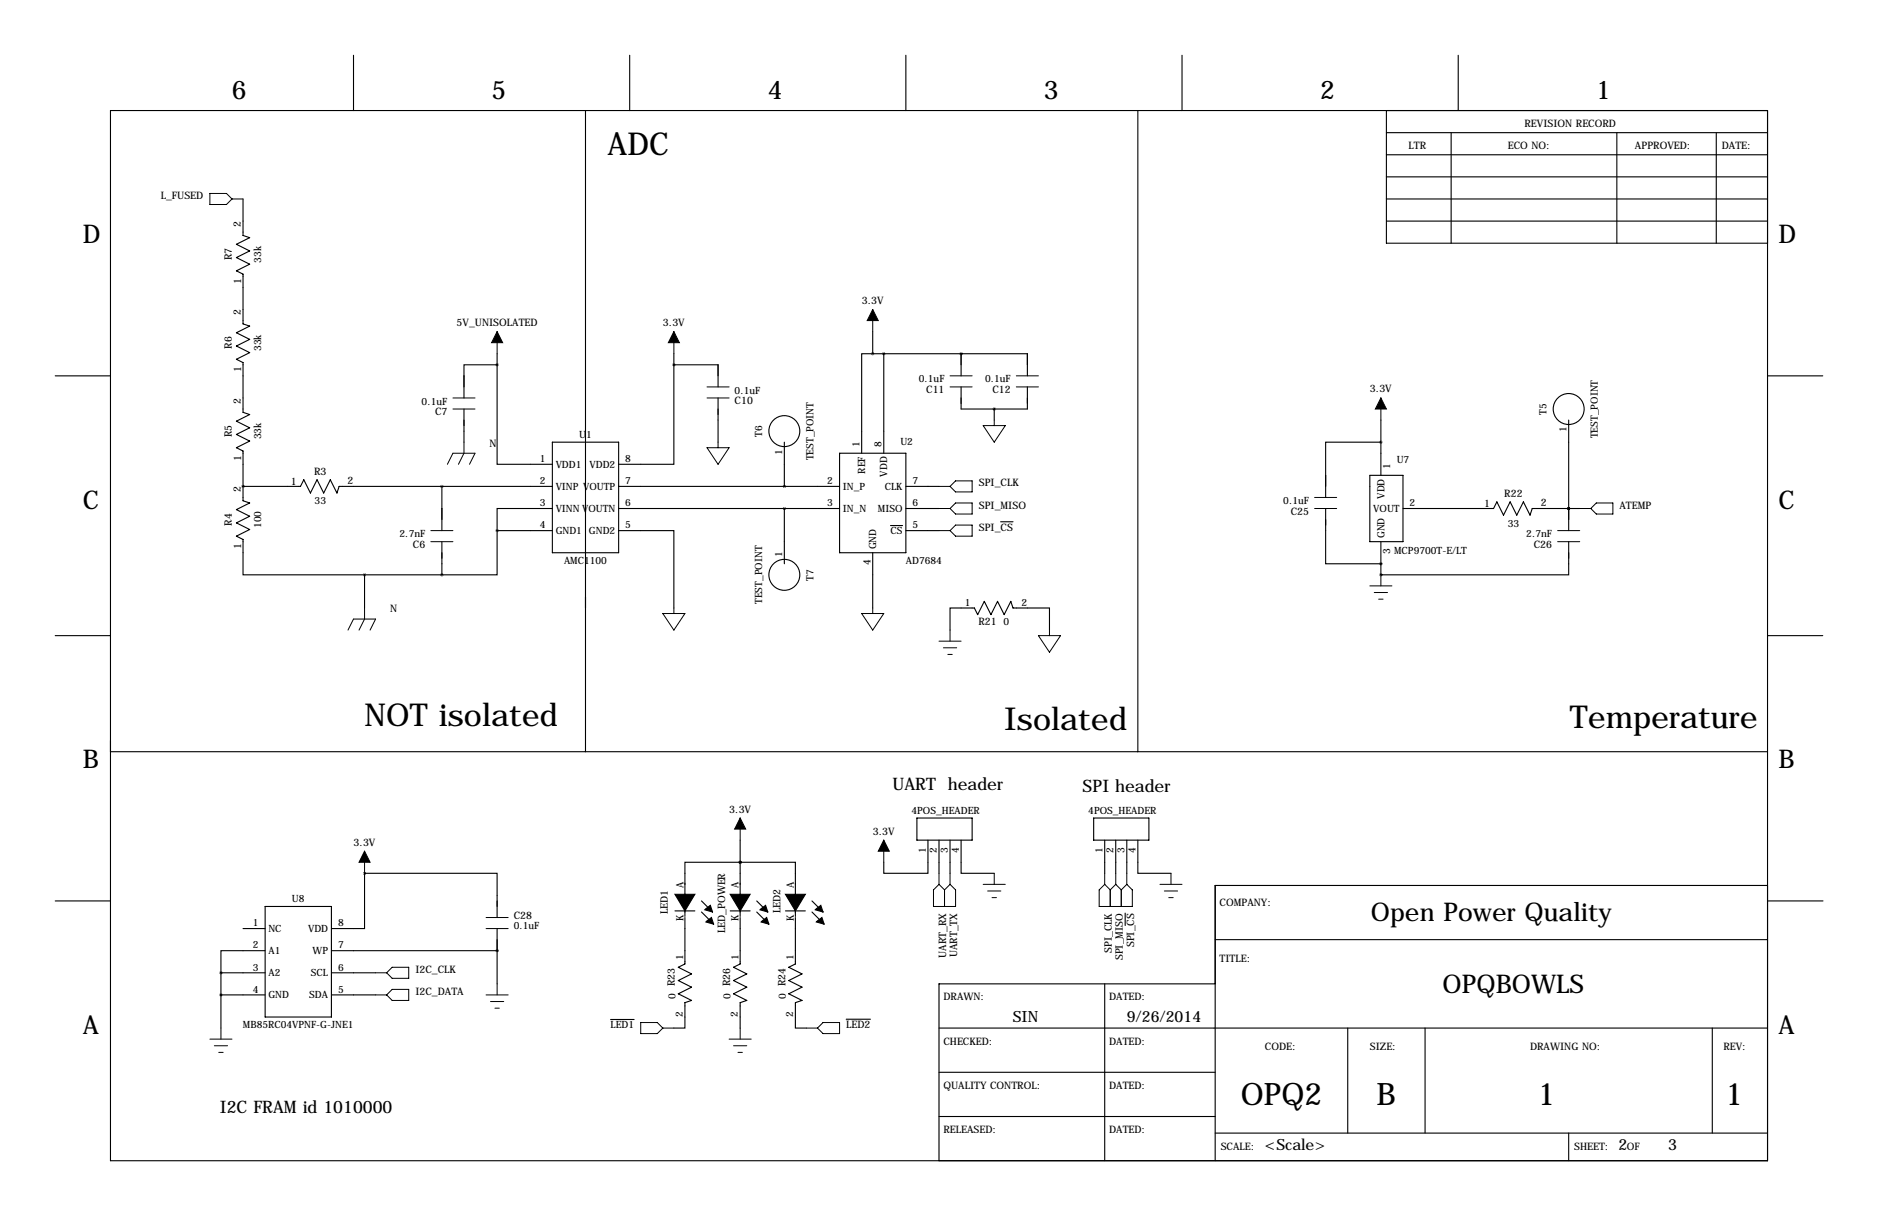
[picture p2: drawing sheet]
<svg xmlns="http://www.w3.org/2000/svg" width="432mm" height="279mm" viewBox="0 0 432 279" stroke-linecap="round" stroke-linejoin="round" font-family="sans-serif">
<g fill="none" stroke="#000" stroke-width=".25">
<path d="M81.3 12.7v12.7M144.8 12.7v12.7M208.3 12.7v12.7M271.8 12.7v12.7M335.3 12.7v12.7M25.4 25.4h381v241.3h-381zM134.6 25.4v147.3M261.6 25.4v147.3M318.8 30.5h87.6M318.8 35.6h87.6M318.8 25.4v30.5h87.6M333.7 30.5v25.4"/>
<path d="M371.8 30.5v25.4M394.6 30.5v25.4M55.9 45.7v8.4l1.5 .5-3 1.5 3 1.6-3 1.5 3 1.5-3 1.5 1.5 .8v11.4l1.5 .5-3 1.6 3 1.5-3 1.5 3 1.5-3 1.5 1.5 .8v11.4l1.5 .5-3 1.6 3 1.5-3 1.5 3 1.5-3 1.6 1.5 .7v11.5l1.5 .5-3 1.5 3 1.5-3 1.5 3 1.6-3 1.5 1.5 .8v8.1h27.9M318.8 45.7h87.6M318.8 50.8h87.6M318.8 40.6h87.6M200.7 76.2v5.1M12.7 86.4h12.7M106.7 94v7.6M114.3 83.8v22.9h12.7M114.3 83.8h-7.6v7.6M114.3 81.3v2.5"/>
<path d="M154.9 83.8v22.9h-12.7M154.9 83.8h10.2v5.1M154.9 81.3v2.5M165.1 91.4v10.2M200.7 81.3h-2.6v22.8M200.7 81.3h35.5v5.1M203.2 81.3v22.8M221 81.3h.1M221 81.3v5.1M221 88.9v5.1h15.2v-5.1M228.6 94v2.5M317.5 96.5v12.7"/>
<path d="M360.7 96.5v25.4M406.4 86.4h12.7M55.9 111.8h.1M55.9 111.8h13.2l.7-1.6 1.6 3.1 1.5-3.1 1.5 3.1 1.5-3.1 1.6 3.1 .5-1.5h49M101.6 111.8v10.1M127 116.8h-12.7v5.1M127 101.6h15.2v25.4h-15.2zM142.2 111.8h50.8M142.2 116.8h50.8M180.3 101.6v10.2M180.3 116.8v12.7M193 104.1h15.3v22.9h-15.3z"/>
<path d="M208.3 111.8h7.6M208.3 116.8h7.6M230.1 119.9h2.8M304.8 116.8v12.7h12.7M315 109.2h7.6v15.3h-7.6zM317.5 101.6h-12.7v12.7M322.6 116.8h20.8l.8-1.5 1.5 3.1 1.5-3.1 1.5 3.1 1.6-3.1 1.5 3.1 .5-1.6h10.9M360.7 116.8h.1M83.8 132.1h17.8M83.8 132.1v7.6M101.6 124.5v7.6M114.3 121.9v10.2h-12.7"/>
<path d="M114.3 121.9h12.7M142.2 121.9h12.7v17.8M200.7 127v12.7M204.8 120.8h2.7M208.3 121.9h7.6M317.5 129.5h.1M317.5 132.1h.1M317.5 124.5v7.6M360.7 124.5v7.6h-43.2M12.7 146h12.7M218.4 144.8v-5.1h5.6l.8 1.5 1.5-3 1.5 3 1.6-3 1.5 3 1.5-3 .5 1.5h8.4v5.1M406.4 146h12.7"/>
<path d="M25.4 172.7h381M170.2 198.1h12.7v12.5M170.2 198.1h-12.7v12.5M170.2 198.1h.1M170.2 193v17.6M210.8 188h12.7v5h-12.7zM213.4 193v7.7h-10.2v-2.6M215.9 193v7.7M218.4 193v7.7M221 193v7.7h7.6M251.5 188h12.7v5h-12.7zM254 193v7.7"/>
<path d="M256.5 193v7.7M259.1 193v7.7M261.6 193v7.7h7.6M12.7 207h12.7M55.9 213.4h5.1M61 218.4h-10.2v5.1M61 208.3h15.2v25.4h-15.2zM76.2 218.4h38.1M83.8 200.7v12.7h-7.6M83.8 200.7h.1M83.8 200.7h30.5v10.1M114.3 218.4h.1"/>
<path d="M114.3 213.4v12.7M155.2 209.3h4.6M157.5 210.8v10.7l-1.5 .7 3 1.6-3 1.5 3 1.5-3 1.5 3 1.6-1.5 .5v5.8h-2.6M161.3 207l2.5 2.5M161.3 209.5l2.5 2.6M167.9 209.3h4.6M170.2 210.8v10.7l-1.5 .7 3 1.6-3 1.5 3 1.5-3 1.5 3 1.6-1.5 .5v5.8M174 207l2.5 2.5M174 209.5l2.5 2.6M180.6 209.3h4.6M182.9 210.8v10.7l-1.5 .7 3 1.6-3 1.5 3 1.5-3 1.5 3 1.6-1.5 .5v5.8h2.5M186.7 207l2.5 2.5"/>
<path d="M186.7 209.5l2.5 2.6M258.7 209.8v2.9M279.4 215.9h127M406.4 203.5h-127v63.2M406.5 207h12.7M50.8 223.5h10.2M50.8 228.6h10.2M50.8 223.5v12.7M76.2 223.5h10.2M76.2 228.6h10.2M140.4 234.2h5.4M194.6 234.2h5.5"/>
<path d="M215.9 236.2h190.5M254 226.1v40.6M279.4 226.1h-63.5v40.6M309.9 236.2v24.1M327.7 236.2v24.1M393.7 236.2v24.1M215.9 246.4h63.5M215.9 256.5h63.5M279.4 260.3h127M360.7 260.3v6.4"/>
<circle cx="180.3" cy="99.1" r="3.6"/>
<circle cx="360.7" cy="94" r="3.6"/>
<circle cx="180.3" cy="132.1" r="3.6"/>
</g>
<g fill="none" stroke="#000" stroke-width=".23">
<path d="M48.3 44.4h3.8l1.2 1.3-1.2 1.3h-3.8zM53.3 45.7h2.6M114.3 76.2v5.1M154.9 76.2v5.1M200.7 71.1v5.1M104.1 94h5.1M104.1 91.4h5.1M162.6 91.4h5M162.6 88.9h5M218.4 88.9h5.1M218.4 86.4h5.1M226.1 97.8h5l-2.5 3.8z"/>
<path d="M228.6 96.5v1.3M233.7 88.9h5.1M233.7 86.4h5.1M317.5 91.4v5.1M102.9 106.7l1.2-2.6h5.1l-1.3 2.6M106.7 101.6v2.5l-1.3 2.6M162.6 102.9h5l-2.5 3.8zM165.1 101.6v1.3M215.9 116.8h2.5M215.9 111.8h2.5M219.7 110.5h3.8v2.5h-3.8l-1.3-1.2zM219.7 115.6h3.8v2.5h-3.8l-1.3-1.3z"/>
<path d="M302.3 116.8h5M302.3 114.3h5M363.2 116.8h2.6M367 115.6h3.8v2.5h-3.8l-1.2-1.3zM83.8 139.7v2.5l-1.3 2.6M99.1 124.5h5M99.1 121.9h5M154.9 139.7v1.3M200.7 139.7v1.3M215.9 121.9h2.5M219.7 120.7h3.8v2.5h-3.8l-1.3-1.3zM315 134.6h5"/>
<path d="M316 136.1h3M317 137.7h1M317.5 132.1v2.5M358.1 124.5h5.1M358.1 121.9h5.1M80 144.8l1.3-2.6h5.1l-1.3 2.6M152.4 141h5.1l-2.6 3.8zM198.1 141h5.1l-2.5 3.8zM215.9 147.3h5.1M216.9 148.8h3.1M217.9 150.4h1M218.4 144.8v2.5"/>
<path d="M238.8 146h5l-2.5 3.9zM241.3 144.8v1.2M83.8 195.6v5.1M170.2 188v5M203.2 193v5.1M111.8 210.8h5M111.8 213.4h5M215.9 200.7v2.5M215.9 203.2l-1.3 1.3v3.8h5.1v-3.8l-1.3-1.3M215.9 203.2l1.3 1.3M217.2 204.5v3.8M218.4 200.7v2.5"/>
<path d="M218.4 203.2l-1.2 1.3M226.1 203.2h5M227.1 204.7h3M228.1 206.2h1M228.6 200.7v2.5M254 203.2l-1.3 1.3v3.8h7.6v-3.8l-1.2-1.3M254 200.7v2.5M254 203.2l1.3 1.3M255.3 204.5v3.8M256.5 200.7v2.5M256.5 203.2l1.3 1.3M256.5 203.2l-1.2 1.3"/>
<path d="M257.8 204.5v3.8M259.1 200.7v2.5M259.1 203.2l-1.3 1.3M266.7 203.2h5.1M267.7 204.7h3.1M268.7 206.2h1M269.2 200.7v2.5M48.3 238.8h5M50.8 236.2v2.6M86.4 228.6h2.5M86.4 223.5h2.5M88.9 228.6l1.3-1.3h3.8v2.6h-3.8z"/>
<path d="M88.9 223.5l1.3-1.3h3.8v2.6h-3.8zM111.8 228.6h5M112.8 230.1h3M113.8 231.6h1M114.3 226.1v2.5M147.3 234.9h3.8l1.3 1.3-1.3 1.3h-3.8zM152.4 236.2h2.5M167.6 238.8h5.1M170.2 236.2v2.6M185.4 236.2h2.6M188 236.2l1.2-1.3h3.8v2.6h-3.8zM49.3 240.3h3"/>
<path d="M50.3 241.8h1M168.7 240.3h3M169.7 241.8h1"/>
</g>
<path d="M155.2 205.5h2.3v3.8zM157.5 205.5h2.3l-2.3 3.8zM162.3 208.8l1-.8 .5 1.5-1.7-.5zM162.3 211.8l1.3-1 .5 1.5zM167.9 205.5h2.3v3.8zM170.2 205.5h2.3l-2.3 3.8zM174.8 209l1.2-1 .5 1.5zM175 211.8l1.3-1 .5 1.5zM180.6 205.5h2.3v3.8zM182.9 205.5h2.3l-2.3 3.8zM187.5 209l1.2-1 .5 1.5zM188 211.6l1-.8 .5 1.5-1.8-.5z" fill="#000" stroke="#000" stroke-width=".25"/>
<path d="M114.3 76.2l1.3 2.5h-2.6zM154.9 76.2l1.3 2.5h-2.5zM200.7 71.1l1.2 2.6h-2.5zM317.5 91.4l1.3 2.6h-2.6zM83.8 195.6l1.3 2.5h-2.6zM170.2 188l1.2 2.5h-2.5zM203.2 193l1.3 2.6h-2.6z" fill="#000" stroke="#000" stroke-width=".23"/>
<path d="M200.6 81.3a.05 .05 0 0 0 .1 0 .05 .05 0 0 0-.1 0zM154.9 83.8a.05 .05 0 0 0 .1 0 .05 .05 0 0 0-.1 0zM180.3 116.8a.05 .05 0 0 0 .1 0 .05 .05 0 0 0-.1 0zM180.3 111.8a.05 .05 0 0 0 .1 0 .05 .05 0 0 0-.1 0z" fill="#000" stroke="#000" stroke-width=".63"/>
<g font-size="7.3">
<text x="139.7" y="35.6">ADC</text>
<text x="83.8" y="166.9">NOT isolated</text>
<text x="230.9" y="167.6">Isolated</text>
<text x="360.9" y="167.4">Temperature</text>
</g>
<g font-size="7.1">
<text x="285.3" y="254">OPQ2</text>
<text x="316.5" y="254">B</text>
<text x="353.6" y="254">1</text>
<text x="396.7" y="254">1</text>
</g>
<g font-size="5.9">
<text x="53.3" y="22.9">6</text>
<text x="113" y="22.9">5</text>
<text x="176.5" y="22.9">4</text>
<text x="240" y="22.9">3</text>
<text x="303.5" y="22.9">2</text>
<text x="367" y="22.9">1</text>
<text x="19" y="55.9">D</text>
<text x="408.9" y="55.9">D</text>
<text x="19" y="116.8">C</text>
<text x="408.9" y="116.8">C</text>
<text x="19" y="176.5">B</text>
<text x="408.9" y="176.5">B</text>
<text x="315.2" y="211.6">Open Power Quality</text>
<text x="331.7" y="228.1">OPQBOWLS</text>
<text x="19" y="237.5">A</text>
<text x="408.9" y="237.5">A</text>
</g>
<g font-size="4">
<text x="205.2" y="181.6">UART header</text>
<text x="248.9" y="181.9">SPI header</text>
<text x="50.5" y="255.8">I2C FRAM id 1010000</text>
</g>
<g font-size="3.6">
<text x="232.8" y="234.9">SIN</text>
<text x="259.1" y="234.9">9/26/2014</text>
<text x="290.8" y="264.1">&lt;Scale&gt;</text>
<text x="372.1" y="264.1">2</text>
<text x="383.5" y="264.1">3</text>
</g>
<g font-size="2.4">
<text x="350.5" y="29.2">REVISION RECORD</text>
<text x="323.8" y="34.3">LTR</text>
<text x="346.7" y="34.3">ECO NO:</text>
<text x="375.9" y="34.3">APPROVED:</text>
<text x="395.9" y="34.3">DATE:</text>
<text x="37" y="45.7">L_FUSED</text>
<text x="55.4" y="52.2" transform="rotate(-90 55.4 52.2)">2</text>
<text x="53.3" y="59.8" transform="rotate(-90 53.3 59.8)">R7</text>
<text x="55.5" y="65.2" transform="rotate(-90 55.5 65.2)">1</text>
<text x="198.1" y="69.8">3.3V</text>
<text x="55.4" y="72.5" transform="rotate(-90 55.4 72.5)">2</text>
<text x="105" y="74.9">5V_UNISOLATED</text>
<text x="152.4" y="74.9">3.3V</text>
<text x="53.3" y="80.2" transform="rotate(-90 53.3 80.2)">R6</text>
<text x="55.5" y="85.5" transform="rotate(-90 55.5 85.5)">1</text>
<text x="55.4" y="92.8" transform="rotate(-90 55.4 92.8)">2</text>
<text x="100" y="95.4">C7</text>
<text x="168.9" y="92.8">C10</text>
<text x="213" y="90.3">C11</text>
<text x="228.2" y="90.3">C12</text>
<text x="315" y="90.2">3.3V</text>
<text x="53.3" y="100.5" transform="rotate(-90 53.3 100.5)">R5</text>
<text x="55.5" y="105.8" transform="rotate(-90 55.5 105.8)">1</text>
<text x="112.6" y="102.6">N</text>
<text x="55.4" y="113.1" transform="rotate(-90 55.4 113.1)">2</text>
<text x="66.9" y="111.4">1</text>
<text x="72.2" y="109.2">R3</text>
<text x="79.9" y="111.3">2</text>
<text x="225" y="111.8">SPI_CLK</text>
<text x="225" y="116.8">SPI_MISO</text>
<text x="296.8" y="118.2">C25</text>
<text x="341.2" y="116.4">1</text>
<text x="345.9" y="114.3">R22</text>
<text x="354.2" y="116.3">2</text>
<text x="372.4" y="116.8">ATEMP</text>
<text x="53.3" y="120.8" transform="rotate(-90 53.3 120.8)">R4</text>
<text x="94.9" y="125.9">C6</text>
<text x="225" y="121.9">SPI_CS</text>
<text x="352.7" y="125.9">C26</text>
<text x="55.5" y="126.1" transform="rotate(-90 55.5 126.1)">1</text>
<text x="89.7" y="140.7">N</text>
<text x="225" y="143.6">R21</text>
<text x="167.7" y="186.7">3.3V</text>
<text x="200.7" y="191.8">3.3V</text>
<text x="81.3" y="194.3">3.3V</text>
<text x="179.5" y="209.8" transform="rotate(-90 179.5 209.8)">LED2</text>
<text x="280.4" y="208.3">COMPANY:</text>
<text x="118.1" y="211.1">C28</text>
<text x="153.6" y="210" transform="rotate(-90 153.6 210)">LED1</text>
<text x="166.8" y="214.4" transform="rotate(-90 166.8 214.4)">LED_POWER</text>
<text x="217.6" y="220.1" transform="rotate(-90 217.6 220.1)">UART_RX</text>
<text x="220.1" y="220" transform="rotate(-90 220.1 220)">UART_TX</text>
<text x="255.7" y="219" transform="rotate(-90 255.7 219)">SPI_CLK</text>
<text x="258.2" y="220.7" transform="rotate(-90 258.2 220.7)">SPI_MISO</text>
<text x="260.7" y="217.7" transform="rotate(-90 260.7 217.7)">SPI_CS</text>
<text x="280.4" y="221">TITLE:</text>
<text x="95.5" y="223.5">I2C_CLK</text>
<text x="95.5" y="228.6">I2C_DATA</text>
<text x="216.9" y="229.9">DRAWN:</text>
<text x="255" y="229.9">DATED:</text>
<text x="194.6" y="236.2">LED2</text>
<text x="216.9" y="240">CHECKED:</text>
<text x="255" y="240">DATED:</text>
<text x="290.8" y="241.3">CODE:</text>
<text x="315" y="241.3">SIZE:</text>
<text x="351.8" y="241.3">DRAWING NO:</text>
<text x="396.2" y="241.3">REV:</text>
<text x="216.9" y="250.2">QUALITY CONTROL:</text>
<text x="255" y="250.2">DATED:</text>
<text x="216.9" y="260.3">RELEASED:</text>
<text x="255" y="260.3">DATED:</text>
<text x="280.7" y="264.2">SCALE:</text>
<text x="361.9" y="264.2">SHEET:</text>
<text x="374" y="264.2">OF</text>
</g>
<g font-size="2.3">
<text x="60" y="60.3" transform="rotate(-90 60 60.3)">33k</text>
<text x="60" y="80.7" transform="rotate(-90 60 80.7)">33k</text>
<text x="211.2" y="87.9">0.1uF</text>
<text x="226.5" y="87.9">0.1uF</text>
<text x="96.9" y="93">0.1uF</text>
<text x="168.9" y="90.4">0.1uF</text>
<text x="355.6" y="95.3" transform="rotate(-90 355.6 95.3)">T5</text>
<text x="60" y="101" transform="rotate(-90 60 101)">33k</text>
<text x="133.2" y="100.6">U1</text>
<text x="175.3" y="100.4" transform="rotate(-90 175.3 100.4)">T6</text>
<text x="360.2" y="99.4" transform="rotate(-90 360.2 99.4)">1</text>
<text x="367.4" y="100.7" transform="rotate(-90 367.4 100.7)">TEST_POINT</text>
<text x="124.2" y="106.2">1</text>
<text x="127.8" y="107.5">VDD1</text>
<text x="135.5" y="107.5">VDD2</text>
<text x="143.8" y="106.2">8</text>
<text x="179.8" y="104.4" transform="rotate(-90 179.8 104.4)">1</text>
<text x="187" y="105.8" transform="rotate(-90 187 105.8)">TEST_POINT</text>
<text x="197.6" y="102.6" transform="rotate(-90 197.6 102.6)">1</text>
<text x="202.7" y="102.6" transform="rotate(-90 202.7 102.6)">8</text>
<text x="207" y="102.4">U2</text>
<text x="319.6" y="107.7" transform="rotate(-90 319.6 107.7)">1</text>
<text x="321.1" y="106.4">U7</text>
<text x="124.2" y="111.3">2</text>
<text x="127.8" y="112.6">VINP VOUTP</text>
<text x="143.8" y="111.3">7</text>
<text x="190.2" y="111.3">2</text>
<text x="193.8" y="112.6">IN_P</text>
<text x="198.9" y="108.9" transform="rotate(-90 198.9 108.9)">REF</text>
<text x="203.4" y="112.6">CLK</text>
<text x="204" y="109.5" transform="rotate(-90 204 109.5)">VDD</text>
<text x="209.8" y="111.3">7</text>
<text x="72.3" y="115.9">33</text>
<text x="124.2" y="116.3">3</text>
<text x="127.8" y="117.6">VINN VOUTN</text>
<text x="143.8" y="116.3">6</text>
<text x="190.2" y="116.3">3</text>
<text x="193.8" y="117.6">IN_N</text>
<text x="201.9" y="117.6">MISO</text>
<text x="209.8" y="116.3">6</text>
<text x="295.1" y="115.8">0.1uF</text>
<text x="315.8" y="117.6">VOUT</text>
<text x="318.3" y="114.6" transform="rotate(-90 318.3 114.6)">VDD</text>
<text x="324.1" y="116.3">2</text>
<text x="60" y="121.4" transform="rotate(-90 60 121.4)">100</text>
<text x="91.9" y="123.4">2.7nF</text>
<text x="124.2" y="121.4">4</text>
<text x="127.8" y="122.7">GND1</text>
<text x="135.4" y="122.7">GND2</text>
<text x="143.8" y="121.4">5</text>
<text x="204.8" y="122.7">CS</text>
<text x="209.8" y="121.4">5</text>
<text x="318.3" y="123.7" transform="rotate(-90 318.3 123.7)">GND</text>
<text x="346.7" y="121">33</text>
<text x="350.9" y="123.4">2.7nF</text>
<text x="129.7" y="129.6">AMC1100</text>
<text x="179.8" y="128" transform="rotate(-90 179.8 128)">1</text>
<text x="200.2" y="129.8" transform="rotate(-90 200.2 129.8)">4</text>
<text x="201.5" y="126.2" transform="rotate(-90 201.5 126.2)">GND</text>
<text x="208.3" y="129.6">AD7684</text>
<text x="319.6" y="127.3" transform="rotate(-90 319.6 127.3)">3</text>
<text x="320.6" y="127.3">MCP9700T-E/LT</text>
<text x="187" y="133.4" transform="rotate(-90 187 133.4)">T7</text>
<text x="175.3" y="138.8" transform="rotate(-90 175.3 138.8)">TEST_POINT</text>
<text x="221.8" y="139.3">1</text>
<text x="230.7" y="143.5">0</text>
<text x="234.9" y="139.2">2</text>
<text x="209.6" y="186.9">4POS_HEADER</text>
<text x="250.2" y="186.9">4POS_HEADER</text>
<text x="212.9" y="195.9" transform="rotate(-90 212.9 195.9)">1</text>
<text x="215.4" y="195.9" transform="rotate(-90 215.4 195.9)">2</text>
<text x="217.9" y="195.9" transform="rotate(-90 217.9 195.9)">3</text>
<text x="220.5" y="195.9" transform="rotate(-90 220.5 195.9)">4</text>
<text x="253.5" y="195.9" transform="rotate(-90 253.5 195.9)">1</text>
<text x="256" y="195.9" transform="rotate(-90 256 195.9)">2</text>
<text x="258.6" y="195.9" transform="rotate(-90 258.6 195.9)">3</text>
<text x="261.1" y="195.9" transform="rotate(-90 261.1 195.9)">4</text>
<text x="157.1" y="204" transform="rotate(-90 157.1 204)">A</text>
<text x="169.8" y="204" transform="rotate(-90 169.8 204)">A</text>
<text x="182.5" y="204" transform="rotate(-90 182.5 204)">A</text>
<text x="67.1" y="207.3">U8</text>
<text x="58.1" y="212.9">1</text>
<text x="61.7" y="214.2">NC</text>
<text x="70.8" y="214.2">VDD</text>
<text x="77.7" y="212.9">8</text>
<text x="118.1" y="213.4">0.1uF</text>
<text x="157.1" y="211.5" transform="rotate(-90 157.1 211.5)">K</text>
<text x="169.8" y="211.5" transform="rotate(-90 169.8 211.5)">K</text>
<text x="182.5" y="211.5" transform="rotate(-90 182.5 211.5)">K</text>
<text x="58.1" y="217.9">2</text>
<text x="61.7" y="219.2">A1</text>
<text x="71.9" y="219.2">WP</text>
<text x="77.7" y="217.9">7</text>
<text x="157.1" y="220.6" transform="rotate(-90 157.1 220.6)">1</text>
<text x="169.8" y="220.6" transform="rotate(-90 169.8 220.6)">1</text>
<text x="182.5" y="220.6" transform="rotate(-90 182.5 220.6)">1</text>
<text x="58.1" y="223">3</text>
<text x="61.7" y="224.3">A2</text>
<text x="71.5" y="224.3">SCL</text>
<text x="77.7" y="223">6</text>
<text x="58.1" y="228.1">4</text>
<text x="61.7" y="229.4">GND</text>
<text x="71.1" y="229.4">SDA</text>
<text x="77.7" y="228.1">5</text>
<text x="155.3" y="229.5" transform="rotate(-90 155.3 229.5)">0 R23</text>
<text x="157" y="233.7" transform="rotate(-90 157 233.7)">2</text>
<text x="168" y="229.5" transform="rotate(-90 168 229.5)">0 R26</text>
<text x="169.7" y="233.7" transform="rotate(-90 169.7 233.7)">2</text>
<text x="180.7" y="229.5" transform="rotate(-90 180.7 229.5)">0 R24</text>
<text x="182.4" y="233.7" transform="rotate(-90 182.4 233.7)">2</text>
<text x="55.9" y="236.3">MB85RC04VPNF-G-JNE1</text>
<text x="140.4" y="236.2">LED1</text>
</g>
</svg>
